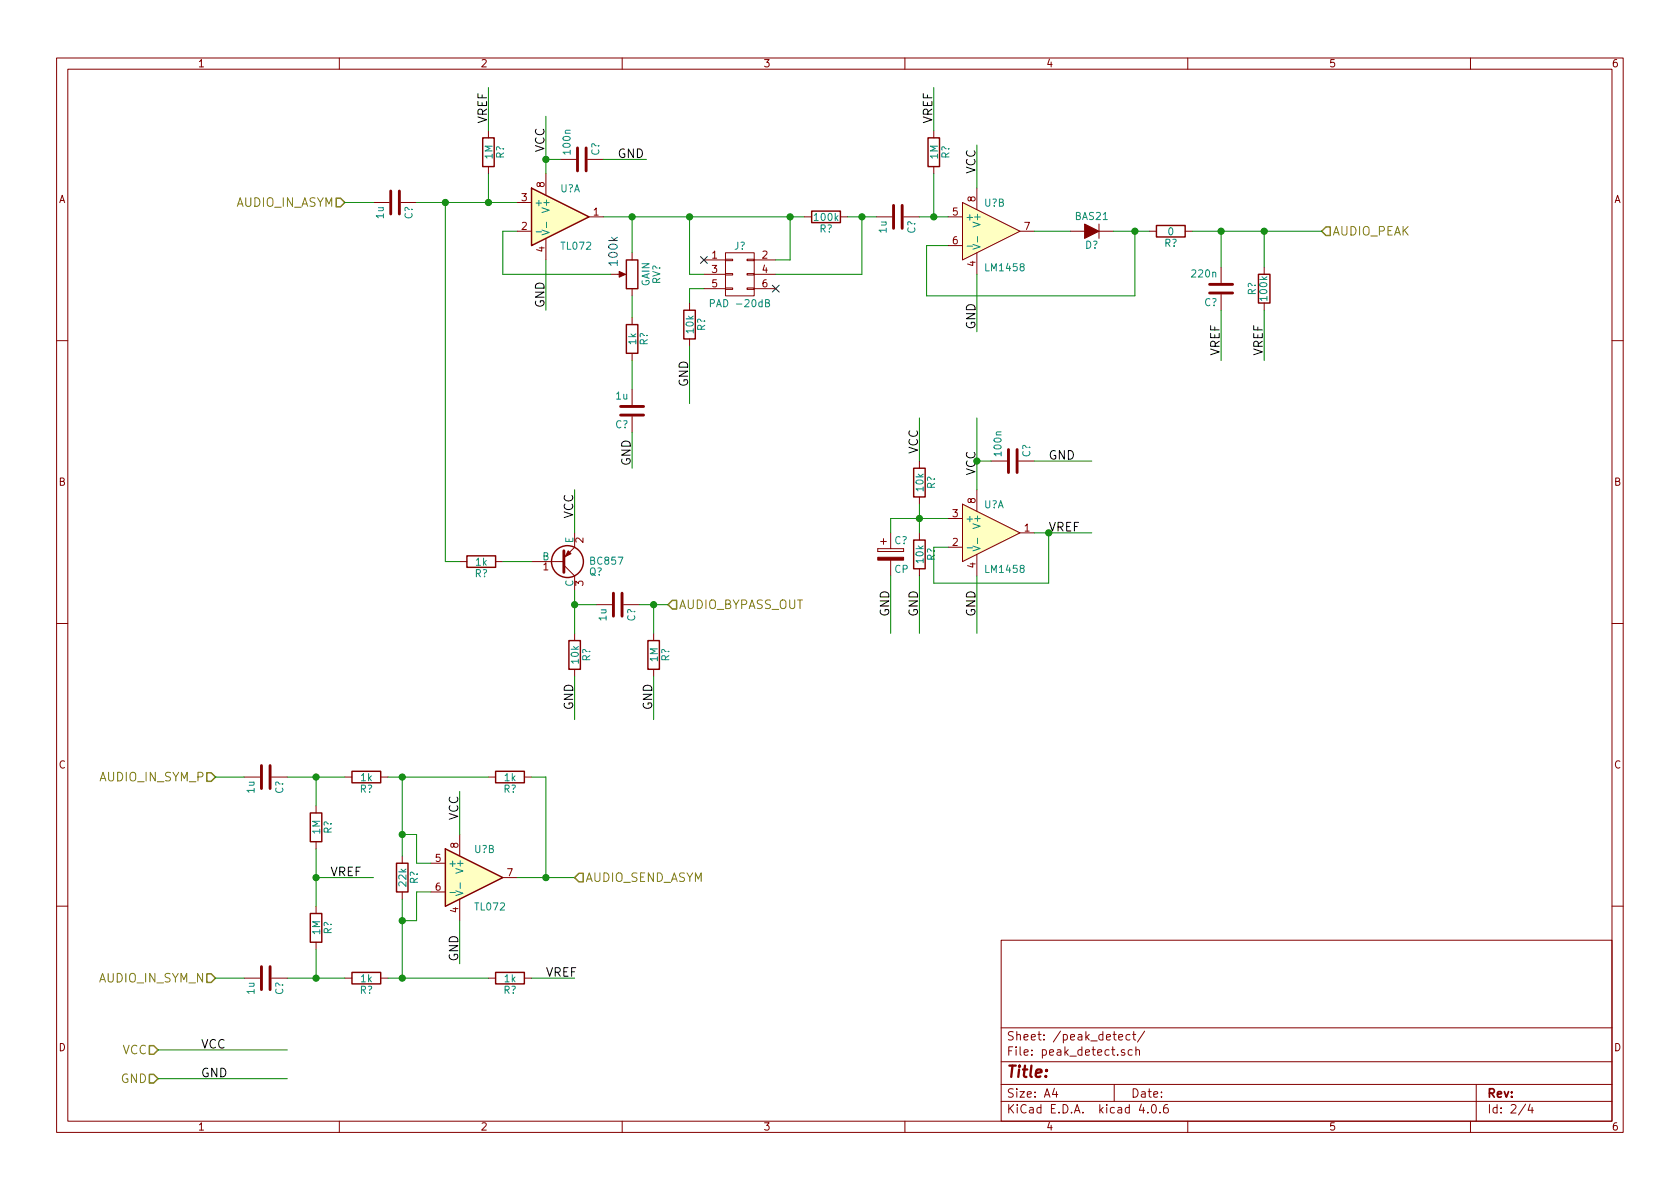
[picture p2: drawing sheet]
<svg xmlns="http://www.w3.org/2000/svg" width="297mm" height="210mm" viewBox="0 0 297 210" stroke-linecap="round" stroke-linejoin="round" font-family="sans-serif">
<g fill="none" stroke="#840000" stroke-width=".18">
<path d="M10 10.3h277v189.9h-277zM12 12.2h273v186.1h-273zM60 10.3v1.9M110 10.3v1.9M160 10.3v1.9M210 10.3v1.9M260 10.3v1.9M66 35.8h2.8M70.9 35.8h2.8M86.4 23.1v1.3M86.4 29.5v1.2M91.4 35.8h2.6"/>
<path d="M96.5 30.7v3.8M99.1 28.2h2.8M103.9 28.2h2.8M104.1 38.3h2.6M142.2 38.3h1.3M148.6 38.3h1.3M154.9 38.3h2.8M159.8 38.3h2.8M165.1 23.1v1.3M165.1 29.5v1.2M167.6 38.3h2.6M170.2 35.8l10.1 5.1-10.1 5.1z"/>
<path d="M172.7 33.3v3.8M194.3 39.6v2.6M91.4 40.9h2.6M96.5 42.2v3.8M107.9 48.5h2.3M111.8 44.7v1.3M111.8 51v1.3M111.8 56.1v1.3M121.9 53.6v1.3M121.9 59.9v1.3M124.5 48.5h3.8M124.5 46h3.8"/>
<path d="M124.5 51h3.8M128.3 50.9h1.2v.3h-1.2zM128.3 48.4h1.2v.2h-1.2zM128.3 45.8h1.2v.3h-1.2zM128.3 44.7h5v7.6h-5zM132.1 50.9h1.2v.3h-1.2zM132.1 48.4h1.2v.2h-1.2zM132.1 45.8h1.2v.3h-1.2zM133.3 48.5h3.9M133.3 46h3.9M133.3 51h3.9M167.6 43.4h2.6"/>
<path d="M172.7 44.7v3.8M180.3 40.9h2.6M189.2 40.9h2.6M194.3 40.9h2.5M203.2 40.9h1.3M209.5 40.9h1.3M215.9 47.2v2.8M215.9 52.1v2.8M223.5 47.2v1.3M223.5 53.6v1.3M10 60.2h2M111.8 62.5v1.2"/>
<path d="M111.8 68.8v2.8M111.8 73.7v2.7M285 60.2h2M81.3 99.3h1.2M87.6 99.3h1.3M94 99.3h5.7M99.7 99.9l1.9 1.9v2.6M101.6 94.2v2.6l-1.9 1.9M155.2 97v.5zM155.2 97.5h4.6zM155.2 97h4.6zM155.7 95.8h1"/>
<path d="M156.2 95.2v1.1M157.5 94.2v2.8M157.5 99.1v2.7M159.8 97v.5zM162.6 81.5v1.3M162.6 87.9v1.2M162.6 94.2v1.3M167.6 96.8h2.6M167.6 91.7h2.6M170.2 89.1l10.1 5.1-10.1 5.1zM172.7 86.6v3.8M172.7 98v3.8"/>
<path d="M175.3 81.5h2.8M180.1 81.5h2.8M180.3 94.2h2.6M10 110.3h2M101.6 112v1.3M101.6 118.4v1.2M105.4 106.9h2.8M110.2 106.9h2.8M115.6 112v1.3M115.6 118.4v1.2M162.6 100.6v1.2M285 110.3h2"/>
<path d="M43.2 137.4h2.8M48 137.4h2.8M61 137.4h1.2M67.3 137.4h1.3M86.4 137.4h1.2M92.7 137.4h1.3M55.9 142.5v1.3M55.9 148.8v1.3M71.1 151.4v1.2M71.1 157.7v1.3M76.2 152.6h2.5M76.2 157.7h2.5"/>
<path d="M81.3 147.6v3.8M81.3 159v3.8M88.9 155.2h2.5M10 160.2h2M43.2 173h2.8M48 173h2.8M55.9 160.3v1.2M55.9 166.6v1.3M61 173h1.2M67.3 173h1.3M86.4 173h1.2M92.7 173h1.3"/>
<path d="M177 166.3h108v32h-108zM285 160.2h2M60 198.3v1.9M110 198.3v1.9M160 198.3v1.9M177 194.8h108M177 191.8h108M177 187.8h108M177 181.8h108M186.4 192.5l-.3 1h.9M186.8 193v1M197 191.8v3"/>
<path d="M197.8 183.4l.7-.1v-.3l-.5-.1-.2 .2 .1 .7h.6M198.8 185.7a.37 .37 0 0 0-.6 .1l.1 .2 .5 .2 .1 .1-.2 .3-.5-.1M199.8 183l-.4-.1-.3 .3 .1 .6 .2 .1 .4-.1M200.2 185.7l-.5-.1-.2 .3v.6l.2 .1 .5-.1M200.3 182.9h.5M200.5 182.4v1.3l.3 .2M200.8 185.7l.2-.1 .4 .1 .1 .9M200.8 185.1v1.5M201.8 195.2l-.4 1.1h1M202.4 182.3l-1.3 2M202.9 196.7v.1M203.8 195.4l.1-.1a.81 .81 0 0 1 .6 .6 .81 .81 0 0 1-.3 .8l-.1 .1a.8 .8 0 0 1-.6-.6 .8 .8 0 0 1 .3-.8z"/>
<path d="M205.1 196.7v.1M206.4 195.3a.59 .59 0 0 0-.7 .7l.1 .7 .2 .1 .5-.1 .1-.5-.2-.2-.4-.1-.3 .3M210 198.3v1.9M260 198.3v1.9M261 191.8v6.5M269.7 195.2l-1.2 2M270.5 195.2l-.3 1.1h.9M270.9 195.8v1"/>
</g>
<path d="M59.4 35h.8l.8 .8-.8 .8h-.8zM234.4 40.1h.8v1.6h-.8l-.7-.8zM118.1 106.9l.8-.7h.7v1.5h-.7zM36.6 136.6h.7l.8 .8-.8 .8h-.7zM102.4 154.4h.7v1.6h-.7l-.8-.8zM36.6 172.2h.7l.8 .8-.8 .7h-.7zM26.4 190h.8l.7 .7-.7 .8h-.8zM26.4 184.9h.8l.7 .8-.7 .7h-.8z" fill="none" stroke="#848400" stroke-width=".25"/>
<g fill="none" stroke="#840000" stroke-width=".51">
<path d="M69.1 33.8v4M70.6 33.8v4M102.1 26.2v4M103.6 26.2v4M158 36.3v4.1M159.5 36.3v4.1M213.9 50.3h4M213.9 51.8h4M109.7 71.9h4.1M109.7 73.4h4.1M178.3 79.5v4.1M179.8 79.5v4.1"/>
<path d="M108.5 104.9v4.1M110 104.9v4.1M46.2 135.4v4M47.8 135.4v4M46.2 170.9v4.1M47.8 170.9v4.1"/>
</g>
<g fill="none" stroke="#840000" stroke-width=".25">
<path d="M85.3 24.4h2.1v5.1h-2.1zM94 33.3l10.1 5-10.1 5.1zM143.5 37.3h5.1v2.1h-5.1zM164.1 24.4h2v5.1h-2zM204.5 39.9h5v2h-5zM110.7 46h2.1v5h-2.1zM110.7 57.4h2.1v5.1h-2.1zM120.9 54.9h2v5h-2zM222.5 48.5h2v5.1h-2zM82.5 98.3h5.1v2h-5.1zM161.5 82.8h2.1v5.1h-2.1zM161.5 95.5h2.1v5.1h-2.1z"/>
<path d="M100.6 113.3h2v5.1h-2zM114.6 113.3h2v5.1h-2zM62.2 136.4h5.1v2h-5.1zM87.6 136.4h5.1v2h-5.1zM54.9 143.8h2v5h-2zM70.1 152.6h2v5.1h-2zM78.7 150.1l10.2 5.1-10.2 5.1zM54.9 161.5h2v5.1h-2zM62.2 172h5.1v2h-5.1zM87.6 172h5.1v2h-5.1z"/>
<circle cx="100.3" cy="99.3" r="2.82"/>
</g>
<g fill="#ffffc2" stroke="#ffffc2" stroke-width=".18">
<path d="M170.2 89.1l10.1 5.1-10.1 5.1z"/>
<path d="M170.2 35.8l10.1 5.1-10.1 5.1z"/>
<path d="M94 33.3l10.1 5-10.1 5.1z"/>
<path d="M78.7 150.1l10.2 5.1-10.2 5.1z"/>
</g>
<g fill="none" stroke="#008484" stroke-width=".18">
<path d="M96.6 39.3v1M94.8 41h1M95.8 40.7l1.3 .4-1.3 .4M125.6 53.6h.6l.1-.5-.7-.1v1.2M135.4 53.6l.6-.1v-.4l-.6-.1v1.2h.4l.2-.1 .1-.3-.3-.2M171 43.5h1M172 43.2l1.3 .5-1.3 .4M172.8 41.8v1M171 96.9h1M172 96.6l1.3 .4-1.3 .4M172.8 95.2v.9M79.6 157.8h.9"/>
<path d="M80.6 157.5l1.3 .5-1.3 .4M81.4 156.1v1"/>
</g>
<g fill="#840000" stroke="#840000" stroke-width=".18">
<path d="M191.8 39.6l2.5 1.3-2.5 1.3z"/>
<path d="M100.5 97.4l.5 .5-1.1 .5z"/>
<path d="M109.5 48l1.1 .5-1.1 .5z"/>
<path d="M155.2 98.5h4.6v.6h-4.6z"/>
</g>
<g fill="none" stroke="#008400" stroke-width=".18">
<path d="M86.4 15.5v7.6M165.1 15.5v7.6M61 35.8h5M73.7 35.8h17.7M78.7 35.8v63.5h2.6M86.4 30.7v5.1M96.5 20.6v10.1M96.5 28.2h2.6M106.7 38.3h35.5M106.7 28.2h7.6M111.8 38.3v6.4M121.9 38.3v10.2h2.6"/>
<path d="M139.7 38.3v7.7h-2.5M149.9 38.3h5M152.4 38.3v10.2h-15.2M162.6 38.3h5M165.1 30.7v7.6M172.7 25.6v7.7M91.4 40.9h-2.5v7.6h19M96.5 46v8.9M111.8 52.3v3.8M124.5 51h-2.6v2.6M172.7 48.5v10.2M182.9 40.9h6.3"/>
<path d="M196.8 40.9h6.4M200.7 40.9v11.4h-36.9v-8.9h3.8M210.8 40.9h22.9M215.9 40.9v6.3M215.9 54.9v8.8M223.5 40.9v6.3M223.5 54.9v8.8M111.8 63.7v5.1M111.8 76.4v6.4M121.9 61.2v10.2M162.6 73.9v7.6M172.7 73.9v12.7"/>
<path d="M88.9 99.3h5.1M101.6 86.6v7.6M162.6 89.1v5.1M167.6 91.7h-10.1v2.5M172.7 81.5h2.6M182.9 81.5h10.1M182.9 94.2h10.1M185.4 94.2v8.9h-20.3v-6.3h2.5M101.6 104.4v7.6M101.6 119.6v7.6M101.6 106.9h3.8M113 106.9h5.1"/>
<path d="M115.6 106.9v5.1M115.6 119.6v7.6M157.5 101.8v10.2M162.6 101.8v10.2M172.7 101.8v10.2M38.1 137.4h5.1M50.8 137.4h10.2M55.9 137.4v5.1M68.6 137.4h17.8M71.1 137.4v14M81.3 139.9v7.7M94 137.4h2.5v17.8"/>
<path d="M55.9 155.2h10.1M55.9 150.1v10.2M71.1 147.6h2.6v5h2.5M71.1 159v14M76.2 157.7h-2.5v5.1h-2.6M91.4 155.2h10.2M38.1 173h5.1M50.8 173h10.2M55.9 167.9v5.1M68.6 173h17.8M81.3 162.8v7.6M94 173h7.6"/>
<path d="M27.9 185.7h22.9M27.9 190.7h22.9"/>
</g>
<g fill="#008400" stroke="#008400" stroke-width=".25">
<circle cx="86.4" cy="35.8" r=".51"/>
<circle cx="78.7" cy="35.8" r=".51"/>
<circle cx="101.6" cy="106.9" r=".51"/>
<circle cx="115.6" cy="106.9" r=".51"/>
<circle cx="215.9" cy="40.9" r=".51"/>
<circle cx="200.7" cy="40.9" r=".51"/>
<circle cx="111.8" cy="38.3" r=".51"/>
<circle cx="165.1" cy="38.3" r=".51"/>
<circle cx="96.5" cy="28.2" r=".51"/>
<circle cx="223.5" cy="40.9" r=".51"/>
<circle cx="152.4" cy="38.3" r=".51"/>
<circle cx="139.7" cy="38.3" r=".51"/>
<circle cx="121.9" cy="38.3" r=".51"/>
<circle cx="162.6" cy="91.7" r=".51"/>
<circle cx="185.4" cy="94.2" r=".51"/>
<circle cx="71.1" cy="162.8" r=".51"/>
<circle cx="71.1" cy="147.6" r=".51"/>
<circle cx="71.1" cy="137.4" r=".51"/>
<circle cx="71.1" cy="173" r=".51"/>
<circle cx="96.5" cy="155.2" r=".51"/>
<circle cx="55.9" cy="155.2" r=".51"/>
<circle cx="55.9" cy="173" r=".51"/>
<circle cx="55.9" cy="137.4" r=".51"/>
</g>
<path d="M99.7 97.4v3.8z" fill="#840000" stroke="#840000" stroke-width=".51"/>
<path d="M123.9 45.4l1.2 1.2M125.1 45.4l-1.2 1.2M136.6 50.4l1.2 1.3M137.8 50.4l-1.2 1.3" fill="none" stroke="#000084" stroke-width=".18"/>
<text font-size="2.8" fill="#840000" x="178" y="190.5">Title:</text>
<g font-size="2.1">
<text x="86.1" y="21.8" transform="rotate(-90 86.1 21.8)">VREF</text>
<text x="164.8" y="21.8" transform="rotate(-90 164.8 21.8)">VREF</text>
<text x="96.3" y="26.9" transform="rotate(-90 96.3 26.9)">VCC</text>
<text x="109.2" y="27.9">GND</text>
<text x="172.5" y="30.7" transform="rotate(-90 172.5 30.7)">VCC</text>
<text x="96.3" y="54.5" transform="rotate(-90 96.3 54.5)">GND</text>
<text x="172.5" y="58.3" transform="rotate(-90 172.5 58.3)">GND</text>
<text x="215.6" y="63.1" transform="rotate(-90 215.6 63.1)">VREF</text>
<text x="223.3" y="63.1" transform="rotate(-90 223.3 63.1)">VREF</text>
<text x="121.7" y="68.5" transform="rotate(-90 121.7 68.5)">GND</text>
<text x="111.5" y="82.4" transform="rotate(-90 111.5 82.4)">GND</text>
<text x="162.3" y="80.3" transform="rotate(-90 162.3 80.3)">VCC</text>
<text x="185.4" y="81.3">GND</text>
<text x="101.3" y="91.7" transform="rotate(-90 101.3 91.7)">VCC</text>
<text x="185.4" y="94">VREF</text>
<text x="157.2" y="109.1" transform="rotate(-90 157.2 109.1)">GND</text>
<text x="162.3" y="109.1" transform="rotate(-90 162.3 109.1)">GND</text>
<text x="172.5" y="109.1" transform="rotate(-90 172.5 109.1)">GND</text>
<text x="101.3" y="125.6" transform="rotate(-90 101.3 125.6)">GND</text>
<text x="115.3" y="125.6" transform="rotate(-90 115.3 125.6)">GND</text>
<text x="81" y="145" transform="rotate(-90 81 145)">VCC</text>
<text x="58.4" y="154.9">VREF</text>
<text x="81" y="170.1" transform="rotate(-90 81 170.1)">GND</text>
<text x="96.5" y="172.7">VREF</text>
<text x="35.6" y="185.4">VCC</text>
<text x="35.6" y="190.5">GND</text>
</g>
<g font-size="2.1" fill="#848400">
<text x="41.6" y="36.6">AUDIO_IN_ASYM</text>
<text x="235.6" y="41.7">AUDIO_PEAK</text>
<text x="120" y="107.7">AUDIO_BYPASS_OUT</text>
<text x="17.7" y="138.2">AUDIO_IN_SYM_P</text>
<text x="103.5" y="156">AUDIO_SEND_ASYM</text>
<text x="17.5" y="173.7">AUDIO_IN_SYM_N</text>
<text x="21.3" y="191.5">GND</text>
<text x="21.5" y="186.4">VCC</text>
</g>
<text font-size="2.1" fill="#0000c2" x="109.2" y="47.2" transform="rotate(-90 109.2 47.2)">100k</text>
<text font-size="2.1" fill="#008400" x="172.5" y="84.1" transform="rotate(-90 172.5 84.1)">VCC</text>
<g font-size="2.1" fill="#840000">
<text x="178" y="184">Sheet: /peak_detect/</text>
<text x="178" y="186.7">File: peak_detect.sch</text>
<text x="178" y="196.9">KiCad E.D.A. kicad 4.0.6</text>
<text x="178" y="194.1">Size: A4</text>
<text x="200" y="194.1">Date:</text>
<text x="263" y="194.1">Rev:</text>
<text x="263" y="196.9">Id: 2/4</text>
</g>
<g font-size="1.8" fill="#840000">
<text x="35" y="11.9">1</text>
<text x="85" y="11.9">2</text>
<text x="135" y="11.9">3</text>
<text x="185" y="11.9">4</text>
<text x="235" y="11.9">5</text>
<text x="285" y="11.9">6</text>
<text x="10.4" y="35.9">A</text>
<text x="92.2" y="35.6">3</text>
<text x="96.3" y="33.1" transform="rotate(-90 96.3 33.1)">8</text>
<text x="172.5" y="35.7" transform="rotate(-90 172.5 35.7)">8</text>
<text x="285.4" y="35.9">A</text>
<text x="92.2" y="40.6">2</text>
<text x="104.9" y="38.1">1</text>
<text x="168.4" y="38.1">5</text>
<text x="181.1" y="40.6">7</text>
<text x="96.3" y="44.5" transform="rotate(-90 96.3 44.5)">4</text>
<text x="125.9" y="45.7">1</text>
<text x="134.8" y="45.7">2</text>
<text x="168.4" y="43.2">6</text>
<text x="172.5" y="47.1" transform="rotate(-90 172.5 47.1)">4</text>
<text x="125.9" y="48.3">3</text>
<text x="125.9" y="50.8">5</text>
<text x="134.8" y="48.3">4</text>
<text x="134.8" y="50.8">6</text>
<text x="10.4" y="85.9">B</text>
<text x="172.5" y="89" transform="rotate(-90 172.5 89)">8</text>
<text x="285.4" y="85.9">B</text>
<text x="103.1" y="96" transform="rotate(-90 103.1 96)">2</text>
<text x="168.4" y="91.4">3</text>
<text x="181.1" y="94">1</text>
<text x="96" y="100.8">1</text>
<text x="168.4" y="96.5">2</text>
<text x="172.5" y="100.4" transform="rotate(-90 172.5 100.4)">4</text>
<text x="103.1" y="103.6" transform="rotate(-90 103.1 103.6)">3</text>
<text x="10.4" y="135.9">C</text>
<text x="285.4" y="135.9">C</text>
<text x="81" y="150" transform="rotate(-90 81 150)">8</text>
<text x="77" y="152.4">5</text>
<text x="89.7" y="154.9">7</text>
<text x="77" y="157.5">6</text>
<text x="81" y="161.4" transform="rotate(-90 81 161.4)">4</text>
<text x="10.4" y="185.9">D</text>
<text x="285.4" y="185.9">D</text>
<text x="35" y="199.9">1</text>
<text x="85" y="199.9">2</text>
<text x="135" y="199.9">3</text>
<text x="185" y="199.9">4</text>
<text x="235" y="199.9">5</text>
<text x="285" y="199.9">6</text>
</g>
<g font-size="1.8" fill="#008484">
<text x="87.1" y="28.1" transform="rotate(-90 87.1 28.1)">1M</text>
<text x="89.1" y="28.1" transform="rotate(-90 89.1 28.1)">R?</text>
<text x="100.9" y="27.1" transform="rotate(-90 100.9 27.1)">100n</text>
<text x="105.9" y="27.5" transform="rotate(-90 105.9 27.5)">C?</text>
<text x="165.8" y="28.1" transform="rotate(-90 165.8 28.1)">1M</text>
<text x="167.8" y="28.1" transform="rotate(-90 167.8 28.1)">R?</text>
<text x="99" y="34">U?A</text>
<text x="67.8" y="38.6" transform="rotate(-90 67.8 38.6)">1u</text>
<text x="72.9" y="38.8" transform="rotate(-90 72.9 38.8)">C?</text>
<text x="94.5" y="36.4">+</text>
<text x="97.2" y="37.3" transform="rotate(-90 97.2 37.3)">V+</text>
<text x="144.1" y="39.1">100k</text>
<text x="144.9" y="41.1">R?</text>
<text x="156.7" y="41.2" transform="rotate(-90 156.7 41.2)">1u</text>
<text x="161.8" y="41.3" transform="rotate(-90 161.8 41.3)">C?</text>
<text x="170.7" y="39">+</text>
<text x="173.4" y="39.8" transform="rotate(-90 173.4 39.8)">V+</text>
<text x="174" y="36.5">U?B</text>
<text x="190.2" y="38.9">BAS21</text>
<text x="206.5" y="41.6">0</text>
<text x="99.3" y="44.1">TL072</text>
<text x="129.8" y="44.1">J?</text>
<text x="174.4" y="47.9">LM1458</text>
<text x="191.8" y="44">D?</text>
<text x="205.8" y="43.6">R?</text>
<text x="114.8" y="50.7" transform="rotate(-90 114.8 50.7)">GAIN</text>
<text x="116.7" y="50.3" transform="rotate(-90 116.7 50.3)">RV?</text>
<text x="210.8" y="49">220n</text>
<text x="222" y="52.2" transform="rotate(-90 222 52.2)">R?</text>
<text x="224.1" y="53" transform="rotate(-90 224.1 53)">100k</text>
<text x="122.6" y="58.9" transform="rotate(-90 122.6 58.9)">10k</text>
<text x="124.7" y="58.5" transform="rotate(-90 124.7 58.5)">R?</text>
<text x="126.2" y="54.3">PAD -20dB</text>
<text x="212.9" y="54.1">C?</text>
<text x="112.5" y="60.9" transform="rotate(-90 112.5 60.9)">1k</text>
<text x="114.5" y="61.1" transform="rotate(-90 114.5 61.1)">R?</text>
<text x="108.9" y="70.6">1u</text>
<text x="108.8" y="75.7">C?</text>
<text x="177.1" y="80.5" transform="rotate(-90 177.1 80.5)">100n</text>
<text x="182.1" y="80.9" transform="rotate(-90 182.1 80.9)">C?</text>
<text x="163.3" y="86.8" transform="rotate(-90 163.3 86.8)">10k</text>
<text x="165.3" y="86.5" transform="rotate(-90 165.3 86.5)">R?</text>
<text x="173.9" y="89.9">U?A</text>
<text x="170.7" y="92.3">+</text>
<text x="173.4" y="93.1" transform="rotate(-90 173.4 93.1)">V+</text>
<text x="84.1" y="100">1k</text>
<text x="95.9" y="99.1">B</text>
<text x="101.3" y="96.1" transform="rotate(-90 101.3 96.1)">E</text>
<text x="104.1" y="101.7">Q?</text>
<text x="104.5" y="99.8">BC857</text>
<text x="158.1" y="96.2">C?</text>
<text x="158.2" y="101.3">CP</text>
<text x="163.3" y="99.5" transform="rotate(-90 163.3 99.5)">10k</text>
<text x="165.3" y="99.2" transform="rotate(-90 165.3 99.2)">R?</text>
<text x="174.4" y="101.3">LM1458</text>
<text x="83.9" y="102.1">R?</text>
<text x="101.3" y="103.8" transform="rotate(-90 101.3 103.8)">C</text>
<text x="107.2" y="109.7" transform="rotate(-90 107.2 109.7)">1u</text>
<text x="112.3" y="109.9" transform="rotate(-90 112.3 109.9)">C?</text>
<text x="102.3" y="117.3" transform="rotate(-90 102.3 117.3)">10k</text>
<text x="104.3" y="117" transform="rotate(-90 104.3 117)">R?</text>
<text x="116.3" y="117" transform="rotate(-90 116.3 117)">1M</text>
<text x="118.3" y="117" transform="rotate(-90 118.3 117)">R?</text>
<text x="45" y="140.2" transform="rotate(-90 45 140.2)">1u</text>
<text x="50.1" y="140.4" transform="rotate(-90 50.1 140.4)">C?</text>
<text x="63.6" y="140.2">R?</text>
<text x="63.8" y="138.1">1k</text>
<text x="89" y="140.2">R?</text>
<text x="89.2" y="138.1">1k</text>
<text x="56.6" y="147.5" transform="rotate(-90 56.6 147.5)">1M</text>
<text x="58.6" y="147.4" transform="rotate(-90 58.6 147.4)">R?</text>
<text x="79.2" y="153.3">+</text>
<text x="81.9" y="154.1" transform="rotate(-90 81.9 154.1)">V+</text>
<text x="83.8" y="150.8">U?B</text>
<text x="71.8" y="156.7" transform="rotate(-90 71.8 156.7)">22k</text>
<text x="73.9" y="156.3" transform="rotate(-90 73.9 156.3)">R?</text>
<text x="84.1" y="161">TL072</text>
<text x="56.6" y="165.3" transform="rotate(-90 56.6 165.3)">1M</text>
<text x="58.6" y="165.2" transform="rotate(-90 58.6 165.2)">R?</text>
<text x="63.8" y="173.7">1k</text>
<text x="89.2" y="173.7">1k</text>
<text x="45" y="175.8" transform="rotate(-90 45 175.8)">1u</text>
<text x="50.1" y="175.9" transform="rotate(-90 50.1 175.9)">C?</text>
<text x="63.6" y="175.7">R?</text>
<text x="89" y="175.7">R?</text>
</g>
</svg>
